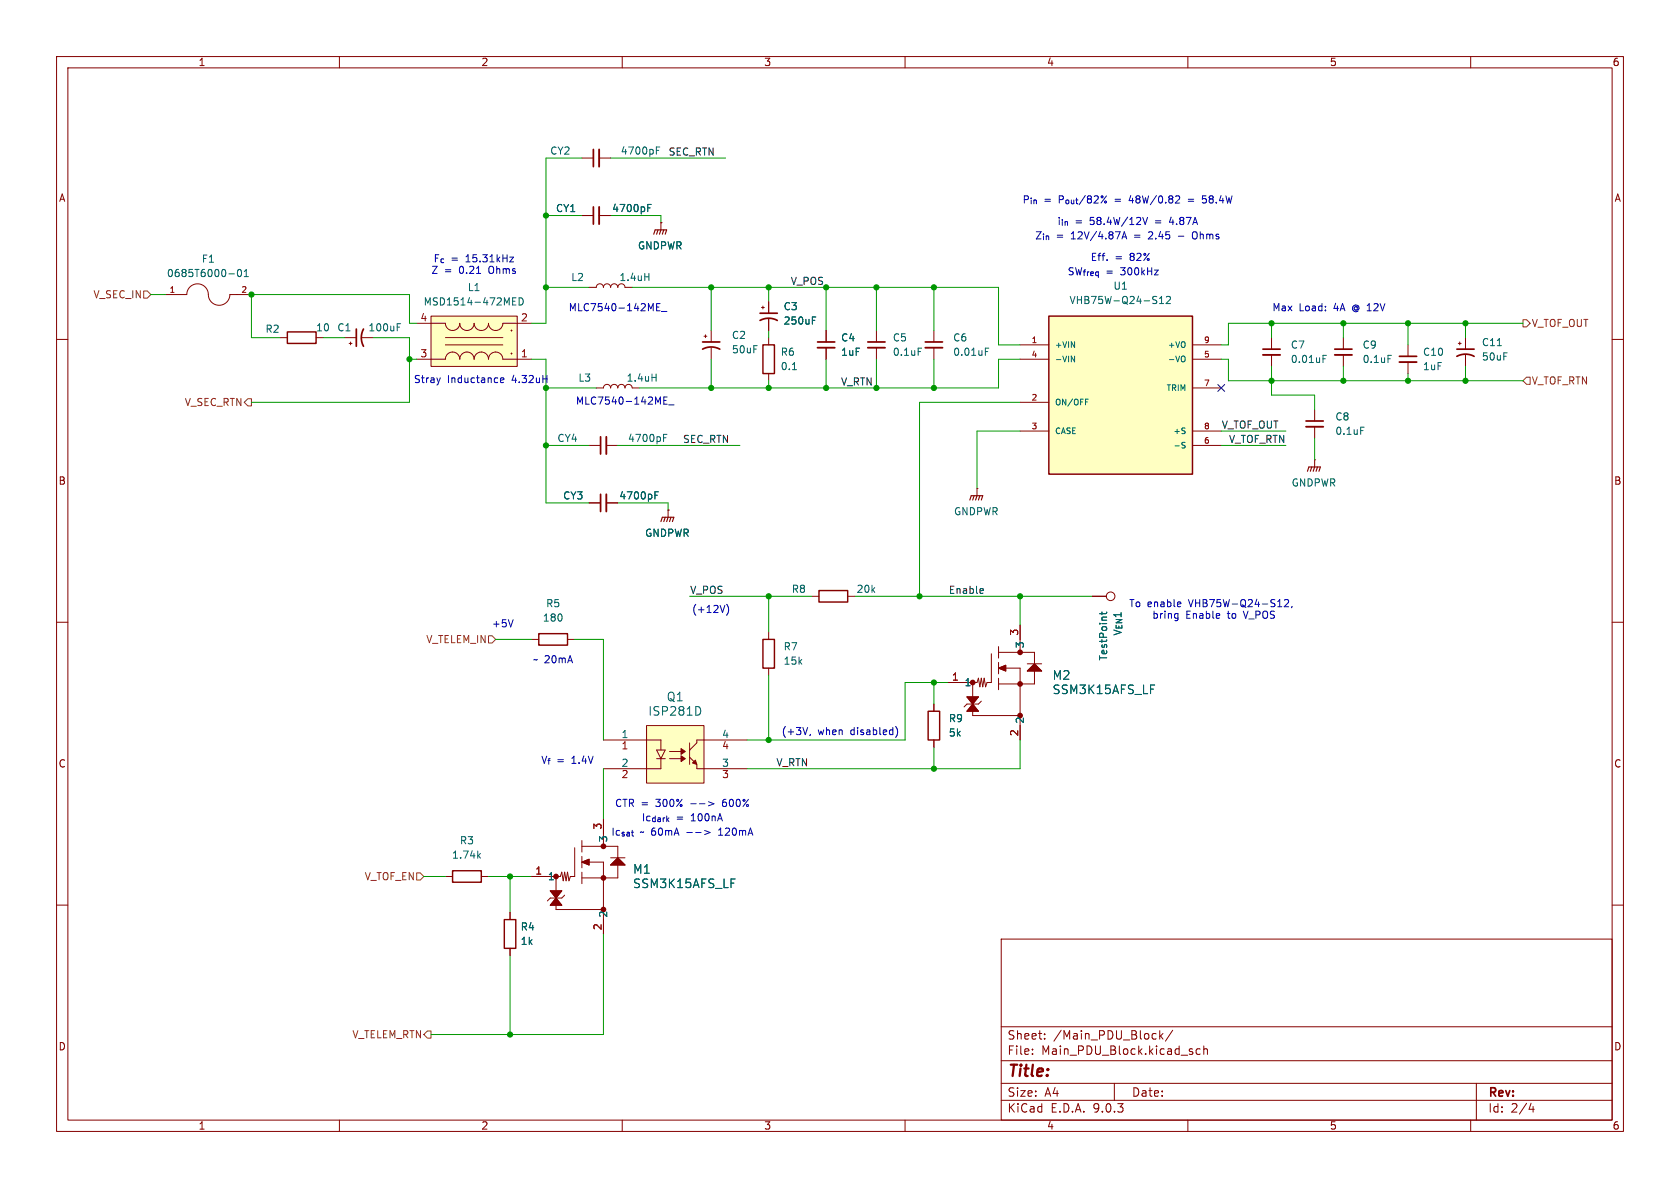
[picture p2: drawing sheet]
<svg xmlns="http://www.w3.org/2000/svg" width="297mm" height="210mm" viewBox="0 0 297 210" stroke-linecap="round" stroke-linejoin="round" font-family="sans-serif">
<g fill="none" stroke="#840000" stroke-width=".18">
<path d="M10 10h277v190h-277zM12 12h273v186h-273zM60 10v2M110 10v2M160 10v2M210 10v2M260 10v2M134.6 54.4h.5M134.9 54.1v.5M135.9 53.3v2.1M135.9 56.4v2M10 60h2"/>
<path d="M105.4 68.6h1.3a.64 .64 0 0 1 .6-.7 .64 .64 0 0 1 .6 .7 .64 .64 0 0 1 .7-.7 .64 .64 0 0 1 .6 .7 .64 .64 0 0 1 .7-.7 .64 .64 0 0 1 .6 .7 .64 .64 0 0 1 .6-.7 .64 .64 0 0 1 .7 .7h1.2M285 60h2M232.4 81.3h.1M232.4 81.3v1.3M10 110h2M285 110h2M10 160h2M90.2 161.3v1.3M90.2 167.6v1.3M177 166h108v32h-108zM285 160h2M60 198v2"/>
<path d="M110 198v2M160 198v2M177 194.5h108M177 191.5h108M177 187.5h108M177 181.5h108M182.5 186.3v.1M182.5 185.5v.1M184.7 183.6v.1M184.7 182.8v.1M197 191.5v3M205 182.2v1.5"/>
<path d="M205.2 183.1l.4 .6M205.6 182.7l-.6 .6M207.3 182.1l-1.3 2M210 198v2M212.2 185.5l-.5-.1-.2 .3v.4l.1 .2h.6M212.8 185.5l.2-.1 .4 .1 .1 .9M212.8 184.9v1.5M260 198v2M261 191.5v6.5M270.7 195l-.4 1.1h.9M271 195.6v1"/>
</g>
<path d="M89.2 162.6h2v5h-2z" fill="none" stroke="#840000" stroke-width=".25"/>
<path d="M143.6 56.6h.4M143.6 56h.6M115.3 66.7h.7M116 66.1v1.3" fill="none" stroke="#006464" stroke-width=".18"/>
<path d="M134.4 56.6a3.2 3.2 0 0 1 3 0M134.4 55.4h3" fill="none" stroke="#840000" stroke-width=".3"/>
<path d="M231.1 83.3l.3-.7h2l-.2 .7M231.9 82.6l-.3 .7M232.4 82.6l-.2 .7M232.9 82.6l-.2 .7" fill="none" stroke="#840000" stroke-width=".2"/>
<path d="M76.2 55.9h15.2v8.9h-15.2z" fill="#ffffc2"/>
<g fill="none" stroke="#840000" stroke-width=".18">
<path d="M102.9 27.9h2M105.9 27.9h2M29.2 52.1h3.8a1.93 1.93 0 0 1 2.1-1.9 1.93 1.93 0 0 1 1.8 2.2 1.9 1.9 0 0 0 2 1.6 1.9 1.9 0 0 0 1.7-1.9h3.8M73.7 57.2h5a1.27 1.27 0 0 0 1.3 1.2 1.27 1.27 0 0 0 1.3-1.2 1.27 1.27 0 0 0 1.2 1.2 1.27 1.27 0 0 0 1.3-1.2 1.27 1.27 0 0 0 1.3 1.2 1.27 1.27 0 0 0 1.3-1.2 1.27 1.27 0 0 0 1.2 1.2 1.27 1.27 0 0 0 1.3-1.2h5.1M76.2 55.9h15.2v8.9h-15.2zM78.7 59.7h10.2M135.9 59.7v1.3M154.9 58.4v2.1M165.1 58.4v2.1M73.7 63.5h5a1.27 1.27 0 0 1 1.3-1.3 1.27 1.27 0 0 1 1.3 1.3 1.27 1.27 0 0 1 1.2-1.3 1.27 1.27 0 0 1 1.3 1.3 1.27 1.27 0 0 1 1.3-1.3 1.27 1.27 0 0 1 1.3 1.3 1.27 1.27 0 0 1 1.2-1.3 1.27 1.27 0 0 1 1.3 1.3h5.1M78.7 61h10.2M135.9 66v1.3"/>
<path d="M154.9 61.5v2M165.1 61.5v2M232.4 72.4v2M232.4 75.4v2.1M104.1 88.9h2.1M107.2 88.9h2M143.5 105.4h1.3M149.9 105.4h1.2M175.3 115.6v5.1h-.8l-.3 .7-.2-1.5-.3 1.5-.2-1.5-.3 1.5-.2-1.5-.3 .8h-5.1M176.5 114.3v2M176.5 117.1v2M176.5 119.9v2"/>
<path d="M176.5 118.1l1.3-.5v1zM176.5 115.3h6.4v2M177.8 118.1h2.5v12.7M180.3 110.5v4.8M181.6 117.3h2.5M181.6 118.6l1.3-1.3 1.2 1.3zM182.9 118.6v2.3h-6.4M193 105.4h2.6M170.9 123.2l2.1 2.5h-2.1l2.1-2.5zM172 120.7v2.5M172 125.7v.8h8.3M173.5 124l-.5 .5h-2.1l-.5 .5"/>
<path d="M97.3 157.5l2 2.5h-2l2-2.5zM98.3 154.9v2.6M99.8 158.2l-.5 .6h-2l-.5 .5M101.6 149.9v5h-.8l-.2 .8-.3-1.5-.2 1.5-.3-1.5-.2 1.5-.3-1.5-.2 .7h-5.1M102.9 148.6v2M102.9 151.4v2M102.9 154.2v2M102.9 152.4l1.2-.5v1zM102.9 149.6h6.3v2M104.1 152.4h2.6v12.7M106.7 144.8v4.8M107.9 151.6h2.6"/>
<path d="M107.9 152.9l1.3-1.3 1.3 1.3zM109.2 152.9v2.3h-6.3M98.3 160v.8h8.4"/>
<circle cx="196.3" cy="105.4" r=".76"/>
</g>
<g fill="none" stroke="#006464" stroke-width=".18">
<path d="M116 26.6h.5M116 26h.6M40.5 48.4h.9M42.1 47.7l.2-.1a.68 .68 0 0 1 .4 .7 .68 .68 0 0 1-.4 .6l-.2-.1-.1-.4zM43.2 48.9h.7M43.2 48l.3-.4v1.3M90.6 53.3h.4M90.6 53.9h.6M90.6 52.6h.6M91.8 52.6a.64 .64 0 0 1 .7 .7 .64 .64 0 0 1-.7 .6zM140.1 65.3h.7M162.3 61.5h.6"/>
<path d="M174.2 62.2h.4M174.2 61.5h.6M240.6 75.5h.6M115.8 87.5h.4M115.8 86.9h.6M194.8 108.2v.5M195.7 108.2l-.2 .3h-1.1M203.4 121.1h.7M129.2 155.4h.8"/>
</g>
<path d="M134.9 61h2v5h-2zM144.8 104.4h5.1v2h-5.1z" fill="none" stroke="#840000" stroke-width=".25"/>
<path d="M104.9 26.4v3.1M153.4 60.5h3.1M163.6 60.5h3M230.9 74.4h3M106.2 87.4v3" fill="none" stroke="#840000" stroke-width=".3"/>
<path d="M105.9 26.4v3.1M153.4 61.5h3.1M163.6 61.5h3M230.9 75.4h3M107.2 87.4v3" fill="none" stroke="#840000" stroke-width=".33"/>
<g fill="#840000" stroke="#840000" stroke-width=".18">
<path d="M170.9 123.2h2.1l-1 1.3 1 1.2h-2.1l1.1-1.2z"/>
<path d="M176.5 118.1l1.3-.5v1z"/>
<path d="M181.6 118.6l1.3-1.3 1.2 1.3z"/>
<path d="M97.3 157.5h2l-1 1.3 1 1.2h-2l1-1.2z"/>
<path d="M102.9 152.4l1.2-.5v1z"/>
<path d="M107.9 152.9l1.3-1.3 1.3 1.3z"/>
</g>
<g fill="none" stroke="#840000" stroke-width=".51">
<circle cx="180.3" cy="115.3" r=".25"/>
<circle cx="172" cy="120.6" r=".25"/>
<circle cx="180.3" cy="120.9" r=".25"/>
<circle cx="180.3" cy="126.5" r=".25"/>
<circle cx="98.3" cy="154.9" r=".25"/>
<circle cx="106.7" cy="149.6" r=".25"/>
<circle cx="106.7" cy="155.2" r=".25"/>
<circle cx="106.7" cy="160.8" r=".25"/>
</g>
<path d="M114.3 128.3h10.2v10.1h-10.2z" fill="#ffffc2"/>
<g fill="none" stroke="#840000" stroke-width=".18">
<path d="M116.8 39.4h.1M116.8 39.4v1.2M49.5 59.7h1.3M55.9 59.7h1.2M61 59.7h2M64 59.7h2M104.1 50.8h1.3a.64 .64 0 0 1 .6-.6 .64 .64 0 0 1 .7 .6 .64 .64 0 0 1 .6-.6 .64 .64 0 0 1 .6 .6 .64 .64 0 0 1 .7-.6 .64 .64 0 0 1 .6 .6 .64 .64 0 0 1 .7-.6 .64 .64 0 0 1 .6 .6h1.3M124.5 59.4h.5M124.7 59.2v.5M125.7 58.4v2.1M146 58.4v2.1M224.8 59.7v2"/>
<path d="M259.1 59.7v2M61.7 60.7h.5M62 60.5v.5M104.1 78.7h2.1M107.2 78.7h2M125.7 61.5v2M146 61.5v2M224.8 62.7v2.1M248.9 61v2M248.9 64v2M257.8 60.7h.5M258.1 60.5v.5"/>
<path d="M259.1 62.7v2.1M94 113h1.2M100.3 113h1.3M135.9 111.8v1.2M135.9 118.1v1.3M106.7 130.8h10.1v1.8M114.3 128.3h10.2v10.1h-10.2zM116.1 132.6h1.5l-.8 1.5zM116.1 134.1h1.5M116.8 134.1v1.8h-10.1M118.4 134.1h2M118.4 132.8h2"/>
<path d="M121.9 133.9l.8 .7M121.9 131.3v3.8M123.2 135.1v.8h8.9M132.1 130.8h-8.9v.5l-1.3 1.3M165.1 124.5v1.2M165.1 130.8v1.3M78.7 154.9h1.3M85.1 154.9h1.3"/>
</g>
<g fill="#840000" stroke="#840000" stroke-width=".18">
<path d="M120.4 132.3l.8 .5-.8 .6z"/>
<path d="M120.4 133.6l.8 .5-.8 .5z"/>
<path d="M122.4 134.9l.5-.5 .3 .7z"/>
</g>
<path d="M70.2 57.8h.4M70.2 57.2h.6M114 48.9h.7M114.7 48.3v1.3M117.3 77.4h.4M117.3 76.8h.6M233.9 63.4h.4M233.9 62.8h.6M264.7 61.1h.7M123.6 125l.3 .6-.1 .5-.2 .3M84.6 151.2l.3 .5M84.9 150.9l-.4 .4" fill="none" stroke="#006464" stroke-width=".18"/>
<path d="M63 58.2v3M64.3 58.2a3.2 3.2 0 0 0 0 3M106.2 77.2v3.1M124.2 61.7a3.2 3.2 0 0 1 3.1 0M124.2 60.5h3.1M144.5 60.5h3.1M223.3 61.7h3M247.4 63h3M257.6 63a3.2 3.2 0 0 1 3 0M257.6 61.7h3" fill="none" stroke="#840000" stroke-width=".3"/>
<path d="M107.2 77.2v3.1M144.5 61.5h3.1M223.3 62.7h3M247.4 64h3" fill="none" stroke="#840000" stroke-width=".33"/>
<path d="M50.8 58.7h5.1v2h-5.1zM95.2 112h5.1v2h-5.1zM134.9 113h2v5.1h-2zM164.1 125.7h2v5.1h-2zM80 153.9h5.1v2.1h-5.1z" fill="none" stroke="#840000" stroke-width=".25"/>
<path d="M115.6 41.4l.2-.8h2.1l-.3 .8M116.3 40.6l-.2 .8M116.8 40.6l-.2 .8M117.3 40.6l-.2 .8" fill="none" stroke="#840000" stroke-width=".2"/>
<path d="M185.4 55.9h25.4v27.9h-25.4z" fill="#ffffc2"/>
<path d="M185.4 55.9h25.4v27.9h-25.4z" fill="none" stroke="#840000" stroke-width=".25"/>
<g fill="none" stroke="#840000" stroke-width=".18">
<path d="M102.9 38.1h2M105.9 38.1h2M116.8 39.4h.1M135.9 53.3v2.1M135.9 56.4v2M146 58.4v2.1M237.5 59.7v2M146 61.5v2M180.3 61h5.1M180.3 63.5h5.1M180.3 71.1h5.1M180.3 76.2h5.1"/>
<path d="M210.8 61h5.1M210.8 63.5h5.1M210.8 76.2h5.1M210.8 68.6h5.1M210.8 78.7h5.1M237.5 62.7v2.1M104.1 88.9h2.1M107.2 88.9h2M118.1 90.2h.1M118.1 90.2v1.2M172.7 86.4h.1M172.7 86.4v1.2"/>
<path d="M180.3 110.5v2.5M193 105.4h2.6M165.1 124.5v1.2M165.1 130.8v1.3M167.6 120.7h2.6M180.3 128.3v2.5M94 154.9h2.5M106.7 144.8v2.5M90.2 161.3v1.3M90.2 167.6v1.3M106.7 162.6v2.5"/>
</g>
<g fill="none" stroke="#006464" stroke-width=".18">
<path d="M114.5 36.7h.4M114.5 36.1h.6M143.6 56.6h.4M143.6 56h.6M204.3 52.4l.2 .1M204.4 53.2v.3M205 53.7h.7M205 52.8l.3-.4v1.3M206.2 52.5l.5-.1 .2 .4-.8 .9h.8M189.4 62.9l.6 1.1v-1.1M191.9 71h.3M191.9 70.6h.5"/>
<path d="M209.1 78.7l.3 .1 .1 .2-.2 .2h-.2M209.1 78.2h.4M209.3 62.9l.2 .4v.5l-.2 .2M245.4 62.8h.6M115.8 87.5h.4M115.8 86.9h.6M194.8 108.2v.5M195.7 108.2l-.2 .3h-1.1M203.4 121.1h.7M129.2 155.4h.8"/>
</g>
<path d="M116.8 92.2l.3-.8h2l-.2 .8M117.6 91.4l-.3 .8M118.1 91.4l-.2 .8M118.6 91.4l-.2 .8M171.4 88.4l.3-.8h2l-.2 .8M172.2 87.6l-.2 .8M172.7 87.6l-.2 .8M173.2 87.6l-.2 .8" fill="none" stroke="#840000" stroke-width=".2"/>
<path d="M104.9 36.6v3M236 61.7h3" fill="none" stroke="#840000" stroke-width=".3"/>
<path d="M105.9 36.6v3M236 62.7h3" fill="none" stroke="#840000" stroke-width=".33"/>
<path d="M25.4 51.4h.6l.7 .7-.7 .6h-.6zM269.2 56.5h.7l.6 .7-.6 .6h-.7zM43.8 70.5h.6v1.3h-.6l-.6-.7zM269.2 67.3l.7-.6h.6v1.2h-.6zM86.4 112.4h.6l.6 .6-.6 .7h-.6zM73.7 154.3h.6l.6 .6-.6 .7h-.6zM75.6 182.2h.6v1.3h-.6l-.7-.6z" fill="none" stroke="#725600" stroke-width=".18"/>
<path d="M173.7 104.1l.1 .3-.6 .1M173.8 104.8l-.1 .1" fill="none" stroke="#0f0f0f" stroke-width=".18"/>
<g fill="none" stroke="#009600" stroke-width=".18">
<path d="M96.5 38.1h6.4M102.9 27.9h-6.4v29.3h-2.5M107.9 38.1h8.9v1.3M107.9 27.9h20.4M26.7 52.1h2.5M57.1 59.7h3.9M66 59.7h6.4v11.4h-28M73.7 57.2h-1.3v-5.1h-28v7.6h5.1M96.5 50.8h7.6M111.8 50.8h64.7v10.2h3.8M125.7 50.8v7.6M135.9 50.8v2.5"/>
<path d="M135.9 58.4v1.3M146 50.8v7.6M154.9 50.8v7.6M165.1 50.8v7.6M224.8 57.2v2.5M237.5 57.2v2.5M248.9 57.2v3.8M259.1 57.2v2.5M269.2 57.2h-52v3.8h-1.3M72.4 63.5h1.3M94 63.5h2.5v25.4h7.6M96.5 78.7h7.6"/>
<path d="M96.5 68.6h8.9M109.2 78.7h21.6M125.7 63.5v5.1M135.9 67.3v1.3M146 63.5v5.1M154.9 63.5v5.1M165.1 63.5v5.1M180.3 76.2h-7.6v10.2M180.3 63.5h-3.8v5.1h-63.5M180.3 71.1h-17.7v34.3M215.9 63.5h1.3v3.8h52M215.9 78.7h11.4"/>
<path d="M215.9 76.2h11.4M224.8 64.8v5.1h7.6v2.5M232.4 77.5v3.8M237.5 64.8v2.5M248.9 66v1.3M259.1 64.8v2.5M109.2 88.9h8.9v1.3M87.6 113h6.4M101.6 113h5.1v17.8M121.9 105.4h21.6M135.9 105.4v6.4M135.9 119.4v11.4"/>
<path d="M151.1 105.4h41.9M180.3 105.4v5.1M106.7 135.9v8.9M165.1 120.7v3.8M165.1 132.1v3.8M167.6 120.7h-7.6v10.1h-27.9M180.3 130.8v5.1h-48.2M74.9 154.9h3.8M86.4 154.9h7.6M90.2 154.9v6.4M90.2 168.9v14M106.7 165.1v17.8h-30.5"/>
</g>
<path d="M215.3 68l1.2 1.2M216.5 68l-1.2 1.2" fill="none" stroke="#000084" stroke-width=".18"/>
<g fill="none" stroke="#0000c2" stroke-width=".18">
<path d="M202 38.4l.5 1.3 .4-1.3M208 34.6l.4 .1 .2 .3-.8 .9h.8M210.1 35.2h.9M210.1 35.6h.9M212.5 35.8l.5 .1M213.2 34.6h-.6l-.1 .6 .5-.1M90.1 45.5h.7l-.7 .8h.7M116.1 54.3h.4M116.7 53.7h-.6v1.2h.6M116.9 55.1h1M198.3 42.2l.5-1.2 .4 1.2M198.5 41.9h.6"/>
<path d="M208.3 41.8h1M211.3 41a.43 .43 0 0 0-.5 .4v.4a.43 .43 0 0 0 .5 .4M77.8 66.8l-.3 .8M88.5 67.2l.6-.1-.1-.2-.3-.1-.2 .2v.6h.5M117.4 70.8h.4M118 70.2h-.6v1.2h.6M118.2 71.6h1M90.7 109.5l-.4 1.3M128.1 107l-.4 1.3M128.5 106.8a1.46 1.46 0 0 1 0 2M207.9 108.5h.3M208.2 108.5v1l-.2 .2"/>
<path d="M208.2 109.2l-.3 .1M208.6 106.4l.2 .3-.6 .1M208.7 107.2l-.1 .1M225.9 107.3h.7M226.1 106.2l.1-.2v1.3M227.1 106.1l.5-.1 .2 .4-.8 .9h.8M228.4 107.2l-.1 .2M143.3 129.8l-.2 .3M158.3 128.4a1.46 1.46 0 0 1 0 2M124.6 146.8l.9 .4-.9 .3M125.2 141.7l1 .4-1 .3M127 147.6h.8"/>
<path d="M127.2 146.7h-.2"/>
</g>
<g fill="#009600" stroke="#009600" stroke-width=".18">
<circle cx="96.5" cy="50.8" r=".46"/>
<circle cx="72.4" cy="63.5" r=".46"/>
<circle cx="44.4" cy="52.1" r=".46"/>
<circle cx="259.1" cy="67.3" r=".46"/>
<circle cx="237.5" cy="67.3" r=".46"/>
<circle cx="237.5" cy="57.2" r=".46"/>
<circle cx="248.9" cy="57.2" r=".46"/>
<circle cx="259.1" cy="57.2" r=".46"/>
<circle cx="248.9" cy="67.3" r=".46"/>
<circle cx="90.2" cy="182.9" r=".46"/>
<circle cx="90.2" cy="154.9" r=".46"/>
<circle cx="135.9" cy="130.8" r=".46"/>
<circle cx="135.9" cy="105.4" r=".46"/>
<circle cx="96.5" cy="78.7" r=".46"/>
<circle cx="96.5" cy="68.6" r=".46"/>
<circle cx="224.8" cy="67.3" r=".46"/>
<circle cx="224.8" cy="57.2" r=".46"/>
<circle cx="165.1" cy="50.8" r=".46"/>
<circle cx="180.3" cy="105.4" r=".46"/>
<circle cx="125.7" cy="68.6" r=".46"/>
<circle cx="135.9" cy="68.6" r=".46"/>
<circle cx="125.7" cy="50.8" r=".46"/>
<circle cx="96.5" cy="38.1" r=".46"/>
<circle cx="135.9" cy="50.8" r=".46"/>
<circle cx="165.1" cy="68.6" r=".46"/>
<circle cx="154.9" cy="68.6" r=".46"/>
<circle cx="154.9" cy="50.8" r=".46"/>
<circle cx="146" cy="50.8" r=".46"/>
<circle cx="162.6" cy="105.4" r=".46"/>
<circle cx="146" cy="68.6" r=".46"/>
<circle cx="165.1" cy="120.7" r=".46"/>
<circle cx="165.1" cy="135.9" r=".46"/>
</g>
<text font-size="2.8" fill="#840000" x="178" y="190.9">Title:</text>
<g font-size="2.1" fill="#006464">
<text x="117.8" y="124.2">Q1</text>
<text x="186" y="120.4">M2</text>
<text x="186" y="122.9">SSM3K15AFS_LF</text>
<text x="114.5" y="126.7">ISP281D</text>
<text x="111.8" y="154.7">M1</text>
<text x="111.8" y="157.2">SSM3K15AFS_LF</text>
</g>
<g font-size="2.1" fill="#840000">
<text x="178" y="184">Sheet:</text>
<text x="186.2" y="184">/Main_PDU_Block/</text>
<text x="178" y="186.7">File:</text>
<text x="184.1" y="186.7">Main_PDU_Block.kicad_sch</text>
<text x="178" y="196.9">KiCad</text>
<text x="178" y="194.1">Size:</text>
<text x="184.7" y="194.1">A4</text>
<text x="185.7" y="196.9">E.D.A.</text>
<text x="193.3" y="196.9">9.0.3</text>
<text x="200" y="194.1">Date:</text>
<text x="263" y="194.3">Rev:</text>
<text x="263" y="196.9">Id:</text>
<text x="267.1" y="196.9">2/4</text>
</g>
<g font-size="1.8" fill="#840000">
<text x="35" y="11.9">1</text>
<text x="85" y="11.9">2</text>
<text x="135" y="11.9">3</text>
<text x="185" y="11.9">4</text>
<text x="235" y="11.9">5</text>
<text x="285" y="11.9">6</text>
<text x="10.3" y="35.9">A</text>
<text x="285.3" y="35.9">A</text>
<text x="90" y="58.8">.</text>
<text x="90" y="62.8">.</text>
<text x="10.3" y="85.9">B</text>
<text x="285.3" y="85.9">B</text>
<text x="10.3" y="135.9">C</text>
<text x="285.3" y="135.9">C</text>
<text x="10.3" y="185.9">D</text>
<text x="285.3" y="185.9">D</text>
<text x="35" y="199.9">1</text>
<text x="85" y="199.9">2</text>
<text x="135" y="199.9">3</text>
<text x="185" y="199.9">4</text>
<text x="235" y="199.9">5</text>
<text x="285" y="199.9">6</text>
</g>
<g font-size="1.8" fill="#006464">
<text x="97.2" y="27.5">CY2</text>
<text x="109.6" y="27.5">4700pF</text>
<text x="98.2" y="37.7">CY1</text>
<text x="108.1" y="37.7">4700pF</text>
<text x="35.6" y="46.6">F1</text>
<text x="112.7" y="44.3">GNDPWR</text>
<text x="29.4" y="49.2">0685T6000-01</text>
<text x="82.6" y="51.7">L1</text>
<text x="100.9" y="49.9">L2</text>
<text x="109.4" y="49.9">1.4uH</text>
<text x="189" y="53.9">VHB75W-Q24-S12</text>
<text x="196.7" y="51.4">U1</text>
<text x="46.8" y="59">R2</text>
<text x="55.8" y="58.8">10</text>
<text x="59.5" y="58.8">C1</text>
<text x="65" y="58.8">100uF</text>
<text x="74.8" y="54.2">MSD1514-472MED</text>
<text x="138.4" y="55">C3</text>
<text x="138.4" y="57.6">250uF</text>
<text x="129.3" y="60.1">C2</text>
<text x="129.3" y="62.7">50uF</text>
<text x="137.9" y="63.1">R6</text>
<text x="137.9" y="65.6">0.1</text>
<text x="148.6" y="60.6">C4</text>
<text x="148.6" y="63.1">1uF</text>
<text x="157.7" y="60.6">C5</text>
<text x="157.7" y="63.1">0.1uF</text>
<text x="168.4" y="60.6">C6</text>
<text x="168.4" y="63.1">0.01uF</text>
<text x="228.1" y="61.8">C7</text>
<text x="228.1" y="64.4">0.01uF</text>
<text x="240.8" y="61.8">C9</text>
<text x="240.8" y="64.4">0.1uF</text>
<text x="251.5" y="65.6">1uF</text>
<text x="251.5" y="63.1">C10</text>
<text x="261.9" y="61.4">C11</text>
<text x="261.9" y="63.9">50uF</text>
<text x="102.2" y="67.7">L3</text>
<text x="110.7" y="67.7">1.4uH</text>
<text x="236" y="74.5">C8</text>
<text x="236" y="77.1">0.1uF</text>
<text x="98.4" y="78.3">CY4</text>
<text x="110.9" y="78.3">4700pF</text>
<text x="99.5" y="88.5">CY3</text>
<text x="109.4" y="88.5">4700pF</text>
<text x="228.3" y="86.2">GNDPWR</text>
<text x="114" y="95.1">GNDPWR</text>
<text x="168.6" y="91.3">GNDPWR</text>
<text x="96.4" y="107.5">R5</text>
<text x="139.9" y="105">R8</text>
<text x="151.3" y="105">20k</text>
<text x="95.9" y="110.1">180</text>
<text x="198.5" y="112.4" transform="rotate(-90 198.5 112.4)">V_{EN}1</text>
<text x="138.4" y="115.2">R7</text>
<text x="138.4" y="117.7">15k</text>
<text x="181.2" y="114.7" transform="rotate(-90 181.2 114.7)">3</text>
<text x="195.9" y="116.9" transform="rotate(-90 195.9 116.9)">TestPoint</text>
<text x="170.4" y="121.5">1</text>
<text x="109.8" y="130.6">1</text>
<text x="127.6" y="130.6">4</text>
<text x="167.6" y="127.9">R9</text>
<text x="167.6" y="130.4">5k</text>
<text x="181.2" y="128" transform="rotate(-90 181.2 128)">2</text>
<text x="109.8" y="135.6">2</text>
<text x="127.6" y="135.6">3</text>
<text x="81.2" y="149.5">R3</text>
<text x="107.5" y="149" transform="rotate(-90 107.5 149)">3</text>
<text x="79.8" y="152">1.74k</text>
<text x="96.8" y="155.8">1</text>
<text x="92" y="164.7">R4</text>
<text x="92" y="167.2">1k</text>
<text x="107.5" y="162.3" transform="rotate(-90 107.5 162.3)">2</text>
</g>
<g font-size="1.8" fill="#0f0f0f">
<text x="118.1" y="27.6">SEC_RTN</text>
<text x="139.7" y="50.5">V_POS</text>
<text x="148.6" y="68.2">V_RTN</text>
<text x="215.9" y="75.9">V_TOF_OUT</text>
<text x="120.6" y="78.4">SEC_RTN</text>
<text x="217.2" y="78.4">V_TOF_RTN</text>
<text x="121.9" y="105.1">V_POS</text>
<text x="167.6" y="105.1">Enable</text>
<text x="137.2" y="135.5">V_RTN</text>
</g>
<g font-size="1.8" fill="#0000c2">
<text x="180.7" y="36.2">P_{in}</text>
<text x="184.5" y="36.2">=</text>
<text x="186.9" y="40">i_{in}=</text>
<text x="187.3" y="36.2">P_{out}/82%=</text>
<text x="192.8" y="40">58.4W/12V</text>
<text x="200.1" y="36.2">48W/0.82</text>
<text x="204.5" y="40">=</text>
<text x="207.2" y="40">4.87A</text>
<text x="213.4" y="36.2">58.4W</text>
<text x="76.6" y="46.6">F_{c}</text>
<text x="79.7" y="46.6">=</text>
<text x="82.4" y="46.6">15.31kHz</text>
<text x="182.9" y="42.5">Z_{in}</text>
<text x="186.7" y="42.5">=</text>
<text x="189.5" y="42.5">12V/4.87A</text>
<text x="192.7" y="46.3">Eff.</text>
<text x="197.1" y="46.3">=</text>
<text x="199.8" y="46.3">82%</text>
<text x="200.8" y="42.5">=</text>
<text x="203.5" y="42.5">2.45</text>
<text x="211.7" y="42.5">Ohms</text>
<text x="76.2" y="48.6">Z</text>
<text x="78.5" y="48.6">=</text>
<text x="81.3" y="48.6">0.21</text>
<text x="86.7" y="48.6">Ohms</text>
<text x="188.7" y="48.9">SW_{freq}</text>
<text x="195.5" y="48.9">=</text>
<text x="198.2" y="48.9">300kHz</text>
<text x="100.4" y="55.2">MLC7540-142ME_</text>
<text x="224.8" y="55.2">Max</text>
<text x="229.6" y="55.2">Load:</text>
<text x="235.9" y="55.2">4A</text>
<text x="239.4" y="55.2">@ 12V</text>
<text x="73.1" y="67.9">Stray</text>
<text x="79.1" y="67.9">Inductance</text>
<text x="90.6" y="67.9">4.32uH</text>
<text x="101.7" y="71.7">MLC7540-142ME_</text>
<text x="199.5" y="107.5">To enable</text>
<text x="210.3" y="107.5">VHB75W-Q24-S12,</text>
<text x="86.9" y="111.1">+5V</text>
<text x="122.2" y="108.6">(+12V)</text>
<text x="203.6" y="109.6">bring</text>
<text x="209.6" y="109.6">Enable</text>
<text x="217.1" y="109.6">to</text>
<text x="220.2" y="109.6">V_POS</text>
<text x="94.2" y="117.5">~ 20mA</text>
<text x="138.1" y="130.2">(+3V,</text>
<text x="144.6" y="130.2">when</text>
<text x="150.5" y="130.2">disabled)</text>
<text x="95.6" y="135.2">V_{f}</text>
<text x="98.4" y="135.2">=</text>
<text x="101.2" y="135.2">1.4V</text>
<text x="108.6" y="142.9">CTR =</text>
<text x="116.1" y="142.9">300%</text>
<text x="122.3" y="142.9">--&gt;</text>
<text x="128.2" y="142.9">600%</text>
<text x="108" y="147.9">Ic_{sat}~ 60mA</text>
<text x="113.4" y="145.4">Ic_{dark}</text>
<text x="119.5" y="145.4">=</text>
<text x="121.6" y="147.9">--&gt;</text>
<text x="122.3" y="145.4">100nA</text>
<text x="127.5" y="147.9">120mA</text>
</g>
<g font-size="1.8" fill="#725600">
<text x="16.4" y="52.9">V_SEC_IN</text>
<text x="270.7" y="58">V_TOF_OUT</text>
<text x="32.6" y="72">V_SEC_RTN</text>
<text x="270.7" y="68.2">V_TOF_RTN</text>
<text x="75.3" y="113.9">V_TELEM_IN</text>
<text x="64.4" y="155.8">V_TOF_EN</text>
<text x="62.2" y="183.7">V_TELEM_RTN</text>
</g>
<g font-size="1.8" fill="#a90000">
<text x="74.2" y="56.9">4</text>
<text x="92" y="56.9">2</text>
<text x="74.2" y="63.2">3</text>
<text x="92" y="63.2">1</text>
<text x="180.1" y="112.5" transform="rotate(-90 180.1 112.5)">3</text>
<text x="168.2" y="120.4">1</text>
<text x="180.1" y="130.2" transform="rotate(-90 180.1 130.2)">2</text>
<text x="109.8" y="132.8">1</text>
<text x="109.8" y="137.9">2</text>
<text x="127.6" y="132.8">4</text>
<text x="127.6" y="137.9">3</text>
<text x="106.4" y="146.8" transform="rotate(-90 106.4 146.8)">3</text>
<text x="94.5" y="154.7">1</text>
<text x="106.4" y="164.5" transform="rotate(-90 106.4 164.5)">2</text>
</g>
<g font-size="1.4" fill="#a90000">
<text x="29.9" y="51.8">1</text>
<text x="42.6" y="51.8">2</text>
<text x="182.3" y="60.7">1</text>
<text x="182.3" y="63.2">4</text>
<text x="212.7" y="60.7">9</text>
<text x="212.7" y="63.2">5</text>
<text x="182.3" y="70.9">2</text>
<text x="212.7" y="68.3">7</text>
<text x="182.3" y="75.9">3</text>
<text x="212.7" y="75.9">8</text>
<text x="212.7" y="78.5">6</text>
</g>
<g font-size="1.4" fill="#006464">
<text x="186.4" y="61.7">+VIN</text>
<text x="186.4" y="64.2">-VIN</text>
<text x="206.4" y="61.7">+VO</text>
<text x="206.4" y="64.2">-VO</text>
<text x="186.4" y="71.9">ON/OFF</text>
<text x="206.1" y="69.3">TRIM</text>
<text x="186.4" y="76.9">CASE</text>
<text x="207.3" y="76.9">+S</text>
<text x="207.3" y="79.5">-S</text>
</g>
</svg>
